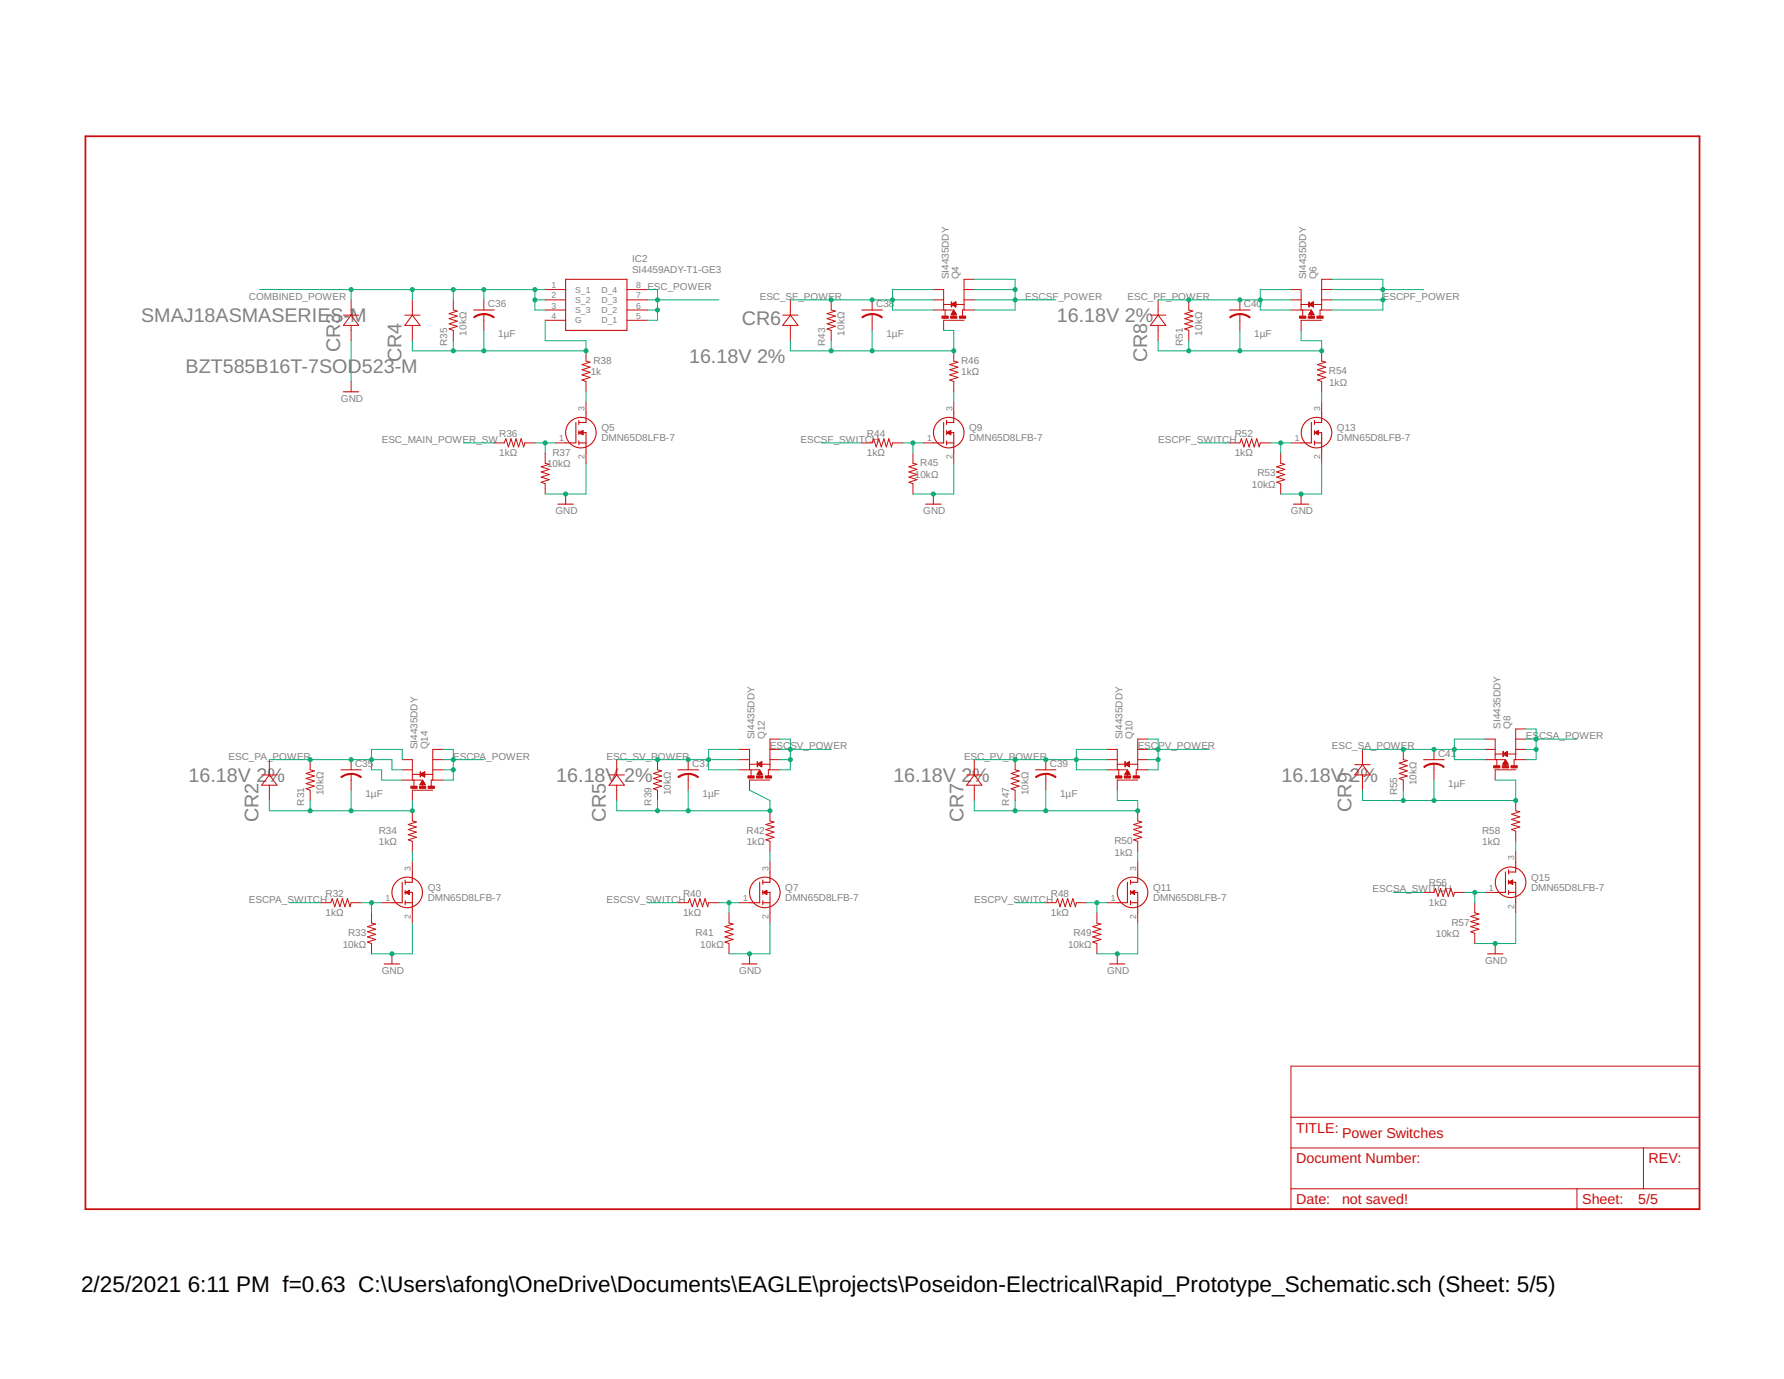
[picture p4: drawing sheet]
<svg xmlns="http://www.w3.org/2000/svg" width="279mm" height="216mm" viewBox="0 0 279 216" stroke-linecap="round" stroke-linejoin="round" font-family="sans-serif">
<path d="M13.4 21.3h252.8v168h-252.8z" fill="none" stroke="#c90d0c" stroke-width=".28"/>
<g fill="none" stroke="#c90d0c" stroke-width=".16">
<path d="M53.8 49.3h2.4M55 46.9v2.4M55 50.9v2.4M55 59.7v1.6M55 49.3l1.2 1.6h-2.4zM63.4 49.3h2.4M64.6 46.9v2.4M64.6 50.9v2.4M64.6 49.3l1.2 1.6h-2.4zM71 46.9v1.6l.6 .2-1.3 .4 1.3 .4-1.3 .4 1.3 .4-1.3 .4 1.3 .4-1.3 .4 .7 .2v1.6M75.8 46.9v1.6M75.8 49.2v2.5"/>
<path d="M85.4 45.3h3.2M85.4 46.9h3.2M85.4 48.5h3.2M85.4 50.1h3.2M91.8 54.9v1.6l.6 .2-1.3 .4 1.3 .4-1.3 .4 1.3 .4-1.3 .4 1.3 .4-1.3 .4 .7 .2v1.6M98.2 45.3h3.2M98.2 46.9h3.2M98.2 48.5h3.2M98.2 50.1h3.2M122.6 49.3h2.4M123.8 49.3l1.2 1.6h-2.4zM123.8 46.9v2.4"/>
<path d="M123.8 50.9v2.4M130.2 46.9v1.6l.6 .2-1.3 .4 1.3 .4-1.3 .4 1.3 .4-1.3 .4 1.3 .4-1.3 .4 .7 .2v1.6M136.6 46.9v1.6M136.6 49.2v2.5M146.2 48.5h3.2v1.1M146.2 45.3h1.6v3.2M146.2 46.9h1.6M147.8 47.7h3.2M148 48.5v1M149 49.2h.8M149 49.2h.7M149.1 49.1h.6"/>
<path d="M149.1 47.7l.6-.4v.7zM149.1 49.1h.5M149.1 49h.5M149.1 47.7h.6M149.1 47.6h.6M149.2 49h.4M149.2 48.9h.4M149.2 47.6h.5M149.2 48.9h.3M149.2 47.8h.5M149.2 48.8h.3M149.2 47.5h.5"/>
<path d="M149.3 48.8h.2M149.3 47.8h.4M149.3 48.7h.2M149.3 47.5h.4M149.4 48.7h.1M149.4 54.9v1.6l.6 .2-1.3 .4 1.3 .4-1.3 .4 1.3 .4-1.3 .4 1.3 .4-1.3 .4 .7 .2v1.6M149.4 48.6l.4 .7h-.8zM149.4 48.6h.1M149.4 47.4h.3M149.4 47.9h.3M149.5 47.9h.2M149.5 47.4h.2"/>
<path d="M149.5 48h.2M149.6 47.3h.1M149.6 48h.1M149.7 48v.1M151 45.3h1.6M151 46.9h1.6M151 50.1h-3.2v1.6M152.6 48.5h-1.9v1M152.6 43.7h-1.6v4.8M180.2 49.3h2.4M181.4 46.9v2.4M181.4 50.9v2.4"/>
<path d="M181.4 49.3l1.2 1.6h-2.4zM186.2 46.9v1.6l.6 .2-1.3 .4 1.3 .4-1.3 .4 1.3 .4-1.3 .4 1.3 .4-1.3 .4 .7 .2v1.6M194.2 46.9v1.6M194.2 49.2v2.5M202.2 45.3h1.6v3.2M202.2 46.9h1.6M202.2 48.5h3.2v1.1M203.8 47.7h3.2M204 48.5v1M205 49.2h.8M205 49.2h.7M205 49.1h.7"/>
<path d="M205.1 47.7l.6-.4v.7zM205.1 49.1h.6M205.1 49h.5M205.1 47.7h.6M205.1 47.6h.6M205.2 49h.4M205.2 48.9h.4M205.2 47.6h.5M205.2 48.9h.3M205.2 47.8h.5M205.3 48.8h.2M205.3 47.5h.4"/>
<path d="M205.3 47.8h.4M205.3 48.7h.1M205.4 48.6h.1M205.4 48.6l.4 .7h-.8zM205.4 47.4h.3M205.4 47.9h.3M205.5 47.9h.2M205.5 47.4h.2M205.5 48h.2M205.5 47.3h.2M205.6 48h.1M205.6 47.3h.1"/>
<path d="M205.7 48v.1M207 54.9v1.6l.6 .2-1.3 .4 1.3 .4-1.3 .4 1.3 .4-1.3 .4 1.3 .4-1.3 .4 .7 .2v1.6M207 50.1h-3.2v1.6M207 45.3h1.6M207 46.9h1.6M208.6 43.7h-1.6v4.8M208.6 48.5h-1.9v1M77.4 69.3h1.6l.2-.6 .4 1.3 .4-1.3 .4 1.3 .4-1.3 .4 1.3 .4-1.3 .4 1.3 .2-.7h1.6M85.4 70.9v1.6l.6 .2-1.2 .4 1.2 .4-1.2 .4 1.2 .4-1.2 .4 1.2 .4-1.2 .4 .6 .2v1.6M87 69.3h1.6M88.6 77.3v1.6M91.8 62.9v1.6"/>
<path d="M91.8 70.9v1.6M135 69.3h1.6l.2-.6 .4 1.3 .4-1.3 .4 1.3 .4-1.3 .4 1.3 .4-1.3 .4 1.3 .2-.7h1.6M143 70.9v1.6l.6 .2-1.3 .4 1.3 .4-1.3 .4 1.3 .4-1.3 .4 1.3 .4-1.3 .4 .7 .2v1.6M144.6 69.3h1.6M146.2 77.3v1.6M149.4 62.9v1.6M149.4 70.9v1.6M192.6 69.3h1.6l.2-.6 .4 1.3 .4-1.3 .4 1.3 .4-1.3 .4 1.3 .4-1.3 .4 1.3 .2-.7h1.6M200.6 70.9v1.6l.6 .2-1.3 .4 1.3 .4-1.3 .4 1.3 .4-1.3 .4 1.3 .4-1.3 .4 .7 .2v1.6M202.2 69.3h1.6M203.8 77.3v1.6M207 62.9v1.6"/>
<path d="M207 70.9v1.6M42.2 118.9v2.4M48.6 118.9v1.6l.6 .2-1.3 .4 1.3 .4-1.3 .4 1.3 .4-1.3 .4 1.3 .4-1.3 .4 .7 .2v1.6M55 118.9v1.6M63 118.9h1.6v3.2M67.8 118.9h1.6M69.4 117.3h-1.6v4.8M96.6 118.9v2.4M103 118.9v1.6l.6 .2-1.3 .4 1.3 .4-1.3 .4 1.3 .4-1.3 .4 1.3 .4-1.3 .4 .7 .2v1.6M107.8 118.9v1.6M115.8 117.3h1.6v3.2M115.8 118.9h1.6"/>
<path d="M117.4 119.7h3.2M118.7 119.7h.6M118.7 119.6h.6M118.8 119.6h.5M118.8 119.7h.5M118.8 119.5h.5M118.9 119.8h.4M118.9 119.5h.4M119 119.4h.3M119 119.9h.3M119.1 119.9h.2M119.1 119.4h.2"/>
<path d="M119.2 120h.1M119.2 119.3h.1M119.3 119.3l-.6 .4 .6 .4M119.3 119.3v.8M119.3 119.3h.1M120.6 118.9h1.6M120.6 117.3h1.6M122.2 115.7h-1.6v4.8M152.6 118.9v2.4M159 118.9v1.6l.6 .2-1.3 .4 1.3 .4-1.3 .4 1.3 .4-1.3 .4 1.3 .4-1.3 .4 .7 .2v1.6M163.8 118.9v1.6M173.4 117.3h1.6v3.2"/>
<path d="M173.4 118.9h1.6M175 119.7h3.2M176.3 119.7h.6M176.3 119.6h.6M176.4 119.6h.5M176.4 119.7h.5M176.4 119.5h.5M176.4 119.8h.5M176.5 119.5h.4M176.5 119.8h.4M176.6 119.4h.3M176.6 119.9h.3"/>
<path d="M176.7 119.9h.2M176.7 119.4h.2M176.8 120h.1M176.8 119.3h.1M176.9 119.3l-.6 .4 .6 .4M176.9 119.3v.8M176.9 119.3h.1M178.2 118.9h1.6M178.2 117.3h1.6M179.8 115.7h-1.6v4.8M212.2 119.7h2.4M213.4 117.3v2.4"/>
<path d="M213.4 119.7l1.2 1.6h-2.4zM219.8 117.3v1.6l.6 .2-1.3 .4 1.3 .4-1.3 .4 1.3 .4-1.3 .4 1.3 .4-1.3 .4 .7 .2v1.6M224.6 117.3v1.6M224.6 119.6v2.5M232.6 115.7h1.6v3.2M232.6 118.9h3.2v1.1M232.6 117.3h1.6M234.2 118h1.3M234.4 118.9v1M235.4 119.6h.8M235.4 119.6h.7M235.4 119.5h.7"/>
<path d="M235.5 119.5h.6M235.5 118l.6 .4M235.5 118.1h.6M235.5 118h.6M235.5 119.4h.6M235.5 119.4h.5M235.6 119.4h.4M235.6 119.3h.4M235.6 118.1h.5M235.6 118h.5M235.6 119.3h.3M235.6 118.2h.5"/>
<path d="M235.6 119.2h.3M235.6 117.9h.5M235.7 119.2h.2M235.7 119.1h.2M235.7 118.2h.4M235.7 117.9h.4M235.7 119.1h.1M235.8 119h.1M235.8 119l.4 .6-.8 .1zM235.8 118.3h.3M235.8 117.8h.3M235.9 117.8h.2"/>
<path d="M235.9 118.3h.2M235.9 117.7h.2M236 118.4h.1M236 118h1.4M236 117.7h.1M236.1 117.7h.1M236.1 117.6v.8M236.1 117.6l-.6 .4M236.1 118.4v.1M237.4 117.3h1.6M237.4 115.7h1.6M239 114.1h-1.6v4.8"/>
<path d="M239 118.9h-1.9v1M41 121.3h2.4M42.2 122.9v2.4M42.2 121.3l1.2 1.6h-2.4zM55 121.2v2.5M63 120.5h1.6M63 122.1h3.2v1.1M64.6 126.9v1.6l.6 .2-1.3 .4 1.3 .4-1.3 .4 1.3 .4-1.3 .4 1.3 .4-1.3 .4 .7 .2v1.6M64.6 134.9v1.6M64.6 121.2h3.2M64.8 122.1v1M65.8 122.8h.8"/>
<path d="M65.8 122.8h.7M65.8 122.7h.7M65.9 122.7h.6M65.9 121.2l.6-.4v.8zM65.9 121.2h.6M65.9 122.6h.6M65.9 122.6h.5M65.9 121.3h.6M66 121.2h.5M66 121.3h.5M66 122.5h.4M66 122.4h.3"/>
<path d="M66.1 121.1h.4M66.1 122.4h.2M66.1 121.4h.4M66.1 122.3h.2M66.1 122.3h.1M66.2 121.1h.3M66.2 122.2h.1M66.2 122.2l.4 .7h-.8zM66.2 121.5h.3M66.2 121h.3M66.3 121h.2M66.3 121.5h.2"/>
<path d="M66.4 120.9h.1M66.4 121.6h.1M66.5 120.9h.1M66.5 121.6h.1M67.8 123.7h-3.2v1.6M67.8 120.5h1.6M69.4 122.1h-1.9v1M95.4 121.3h2.4M96.6 121.3l1.2 1.6h-2.4zM96.6 122.9v2.4M107.8 121.2v2.5M115.8 120.5h3.2v1.1"/>
<path d="M117.6 120.5v1M118.6 121.2h.8M118.6 121.2h.7M118.7 121.1h.6M118.7 121h.6M118.7 121h.5M118.8 120.9h.4M118.8 120.9h.3M118.9 120.8h.2M118.9 120.7h.2M118.9 120.7h.1M119 120.6l.4 .6h-.8z"/>
<path d="M119 120.6h.1M119.3 120h.1M120.6 126.9v1.6l.6 .2-1.2 .4 1.2 .4-1.2 .4 1.2 .4-1.2 .4 1.2 .4-1.2 .4 .6 .2v1.6M120.6 134.9v1.6M120.6 122.1h-3.2v1.6M122.2 120.5h-1.9v1M151.4 121.3h2.4M152.6 121.3l1.2 1.6h-2.4zM152.6 122.9v2.4M163.8 121.2v2.5M173.4 120.5h3.2v1.1M175.2 120.5v1"/>
<path d="M176.2 121.2h.8M176.2 121.2h.7M176.3 121.1h.6M176.3 121h.5M176.4 120.9h.4M176.4 120.9h.3M176.4 120.8h.3M176.5 120.8h.2M176.5 120.7h.2M176.5 120.7h.1M176.6 120.6l.4 .6h-.8zM176.6 120.6h.1"/>
<path d="M176.9 120h.1M178.2 126.9v1.6l.6 .2-1.3 .4 1.3 .4-1.3 .4 1.3 .4-1.3 .4 1.3 .4-1.3 .4 .7 .2v1.6M178.2 134.9v1.6M178.2 122.1h-3.2v1.6M179.8 120.5h-1.9v1M213.4 121.3v2.4M223 139.7h1.6l.2-.6 .4 1.3 .4-1.3 .4 1.3 .4-1.3 .4 1.3 .4-1.3 .4 1.3 .2-.7h1.6M232.6 139.7h1.6M237.4 125.3v1.6l.6 .2-1.3 .4 1.3 .4-1.3 .4 1.3 .4-1.3 .4 1.3 .4-1.3 .4 .7 .2v1.6M237.4 133.3v1.6M237.4 120.5h-3.2v1.6M50.2 141.3h1.6l.2-.6 .4 1.3 .4-1.3 .4 1.3 .4-1.3 .4 1.3 .4-1.3 .4 1.3 .2-.7h1.6"/>
<path d="M58.2 142.9v1.6l.6 .2-1.2 .4 1.2 .4-1.2 .4 1.2 .4-1.2 .4 1.2 .4-1.2 .4 .6 .2v1.6M59.8 141.3h1.6M61.4 149.3v1.6M64.6 142.9v1.6M106.2 141.3h1.6l.2-.6 .4 1.3 .4-1.3 .4 1.3 .4-1.3 .4 1.3 .4-1.3 .4 1.3 .2-.7h1.6M114.2 142.9v1.6l.6 .2-1.3 .4 1.3 .4-1.3 .4 1.3 .4-1.3 .4 1.3 .4-1.3 .4 .7 .2v1.6M115.8 141.3h1.6M117.4 149.3v1.6M120.6 142.9v1.6M163.8 141.3h1.6l.2-.6 .4 1.3 .4-1.3 .4 1.3 .4-1.3 .4 1.3 .4-1.3 .4 1.3 .2-.7h1.6M171.8 142.9v1.6l.6 .2-1.3 .4 1.3 .4-1.3 .4 1.3 .4-1.3 .4 1.3 .4-1.3 .4 .7 .2v1.6M173.4 141.3h1.6"/>
<path d="M175 149.3v1.6M178.2 142.9v1.6M231 141.3v1.6l.6 .2-1.3 .4 1.3 .4-1.3 .4 1.3 .4-1.3 .4 1.3 .4-1.3 .4 .7 .2v1.6M234.2 147.7v1.6M237.4 141.3v1.6M202.2 166.9h64v22.4h-64zM202.2 179.7h64M202.2 174.9h64M257.4 179.7v6.4M202.2 186.1h64M247 186.1v3.2"/>
</g>
<g fill="none" stroke="#c90d0c" stroke-width=".17">
<path d="M74.2 48.5h3.2M88.6 43.7h9.6v8h-9.6zM135 48.5h3.2M192.6 48.5h3.2M53.8 61.3h2.4M87.4 78.9h2.4M90.2 66.1v3.2h-1.6M90.7 69.3h1.1M90.7 67.7h1.1v3.2M90.7 65.8v.7M90.7 67.4v.7M90.7 69v.7"/>
<path d="M90.7 67.7l.6-.3v.7M90.7 67.7l.6 .4M90.8 67.8h.5M90.8 67.7h.5M91 67.9h.3M91.1 67.5h.2M91.3 68.1h.1M91.8 64.5v1.6h-1.1M145 78.9h2.4M147.8 66.1v3.2h-1.6M148.3 69.3h1.1M148.3 67.7h1.1v3.2"/>
<path d="M148.3 65.8v.7M148.3 67.4v.7M148.3 69v.7M148.3 67.7l.6-.3v.7M148.3 67.7l.6 .4M148.4 67.8h.5M148.4 67.7h.5M148.6 67.9h.3M148.7 67.5h.2M148.9 68.1h.1M149.4 64.5v1.6h-1.1M202.6 78.9h2.4"/>
<path d="M205.4 66.1v3.2h-1.6M205.9 67.7h1.1v3.2M205.9 69.3h1.1M205.9 65.8v.7M205.9 67.4v.7M205.9 69v.7M205.9 67.7l.6-.3v.7M205.9 67.7l.6 .4M206 67.8h.5M206 67.7h.5M206.2 67.9h.3M206.3 67.5h.2"/>
<path d="M206.5 68.1h.1M207 64.5v1.6h-1.1M223 118.9h3.2M53.4 120.5h3.2M63 138.1v3.2h-1.6M63.5 139.7h1.1v3.2M63.5 137.8v.7M63.5 139.4v.6M63.5 139.7l.6-.3v.6zM63.7 139.6h.4M63.7 139.8h.4M64 139.5h.1"/>
<path d="M64 140h.1M64.6 136.5v1.6h-1.1M106.2 120.5h3.2M119 138.1v3.2h-1.6M119.5 139.7h1.1v3.2M119.5 137.8v.7M119.5 139.4v.6M119.5 139.7l.6-.3v.6zM119.7 139.8h.4M119.7 139.6h.4M120 140h.1M120 139.5h.1"/>
<path d="M120.6 136.5v1.6h-1.1M162.2 120.5h3.2M176.6 138.1v3.2h-1.6M177.1 139.7h1.1v3.2M177.1 137.8v.7M177.1 139.4v.6M177.1 139.7l.6-.3v.6zM177.3 139.8h.4M177.3 139.6h.4M177.6 140h.1M177.6 139.5h.1M178.2 136.5v1.6h-1.1"/>
<path d="M235.8 136.5v3.2h-1.6M236.3 139.7h1.1M236.3 138.1h1.1v3.2M236.3 136.2v.6M236.3 137.8v.7M236.3 139.4v.6M236.3 138.1l.6-.3v.7M236.3 138.1l.6 .4M236.4 138.2h.5M236.4 138h.5M236.6 138.3h.3M236.6 137.9h.3"/>
<path d="M236.9 138.5h.1M237.4 134.9v1.6h-1.1M60.2 150.9h2.4M63.5 141.3h1.1M63.5 141v.6M116.2 150.9h2.4M119.5 141.3h1.1M119.5 141v.6M173.8 150.9h2.4M177.1 141.3h1.1M177.1 141v.6M233 149.3h2.4"/>
<circle cx="91" cy="67.7" r="2.39"/>
<circle cx="148.6" cy="67.7" r="2.39"/>
<circle cx="206.2" cy="67.7" r="2.39"/>
<circle cx="63.8" cy="139.7" r="2.39"/>
<circle cx="119.8" cy="139.7" r="2.39"/>
<circle cx="177.4" cy="139.7" r="2.39"/>
<circle cx="236.6" cy="138.1" r="2.39"/>
</g>
<g fill="#c90d0c" stroke="#c90d0c" stroke-width=".16">
<path d="M224.6 119.5l1 .2 .6 .3-.1 .2a2.33 2.33 0 0 0-1.5-.6z" fill-rule="evenodd"/>
<path d="M223 120l.1-.1a2.38 2.38 0 0 1 1.5-.4v.2a2.36 2.36 0 0 0-1.5 .5z" fill-rule="evenodd"/>
<path d="M55 121.1l1 .2 .6 .3-.1 .2a2.36 2.36 0 0 0-1.5-.6z" fill-rule="evenodd"/>
<path d="M53.4 121.6l.9-.4 .7-.1v.1a2.36 2.36 0 0 0-1.5 .6z" fill-rule="evenodd"/>
<path d="M107.8 121.1l1 .2 .6 .3-.1 .2a2.48 2.48 0 0 0-1.5-.6z" fill-rule="evenodd"/>
<path d="M106.2 121.6l.9-.4 .7-.1v.1a2.48 2.48 0 0 0-1.5 .6z" fill-rule="evenodd"/>
<path d="M163.8 121.1l1 .2 .6 .3-.1 .2a2.36 2.36 0 0 0-1.5-.6z" fill-rule="evenodd"/>
<path d="M162.2 121.6l.9-.4 .7-.1v.1a2.36 2.36 0 0 0-1.5 .6z" fill-rule="evenodd"/>
<path d="M194.2 49.1l1 .2 .6 .3-.1 .2a2.48 2.48 0 0 0-1.5-.5z" fill-rule="evenodd"/>
<path d="M192.6 49.6a2.32 2.32 0 0 1 1.6-.5v.2a2.36 2.36 0 0 0-1.5 .5z" fill-rule="evenodd"/>
<path d="M136.6 49.1l1 .2 .6 .3-.1 .2a2.36 2.36 0 0 0-1.5-.5z" fill-rule="evenodd"/>
<path d="M135 49.6a2.32 2.32 0 0 1 1.6-.5v.2a2.36 2.36 0 0 0-1.5 .5z" fill-rule="evenodd"/>
<path d="M75.8 49.1l1 .2 .6 .3-.1 .2a2.48 2.48 0 0 0-1.5-.5z" fill-rule="evenodd"/>
<path d="M74.2 49.6a2.31 2.31 0 0 1 1.6-.5v.2a2.48 2.48 0 0 0-1.5 .5z" fill-rule="evenodd"/>
</g>
<g fill="#c90d0c" stroke="#c90d0c" stroke-width=".16">
<path d="M150.3 49.5h.9v.3h-.9z"/>
<path d="M148.9 49.5h1v.3h-1z"/>
<path d="M147.5 49.5h1v.3h-1z"/>
<path d="M149 47.3h.1v.8h-.1z"/>
<path d="M206.2 49.5h1v.3h-1z"/>
<path d="M204.9 49.5h1v.3h-1z"/>
<path d="M203.5 49.5h1v.3h-1z"/>
<path d="M205 47.3h.1v.8h-.1z"/>
<path d="M236.6 119.9h1v.3h-1z"/>
<path d="M235.3 119.9h1v.3h-1z"/>
<path d="M233.9 119.9h1v.3h-1z"/>
<path d="M235.4 117.6h.1v.8h-.1z"/>
<path d="M177.5 121.5h.9v.3h-.9z"/>
<path d="M176.1 121.5h1v.3h-1z"/>
<path d="M174.7 121.5h1v.3h-1z"/>
<path d="M176.2 119.3h.1v.8h-.1z"/>
<path d="M119.9 121.5h.9v.3h-.9z"/>
<path d="M118.5 121.5h1v.3h-1z"/>
<path d="M117.1 121.5h1v.3h-1z"/>
<path d="M118.6 119.3h.1v.8h-.1z"/>
<path d="M67.1 123.1h.9v.3h-.9z"/>
<path d="M65.7 123.1h1v.3h-1z"/>
<path d="M64.3 123.1h1v.3h-1z"/>
<path d="M65.8 120.8h.1v.8h-.1z"/>
</g>
<g fill="none" stroke="#0dab76" stroke-width=".16">
<path d="M40.7 45.3h44.7M55 45.3v1.6M55 53.3v6.4M64.6 45.3v1.6M71 45.3v1.6M71 53.3v1.6M75.8 45.3v1.6M75.8 51.7v3.2M83.8 46.9h1.6M83.8 45.3v3.2h1.6M85.4 50.1v3.2h6.4v1.6h-27.2v-1.6M101.4 46.9h11.2"/>
<path d="M101.4 45.3h1.6v4.8h-1.6M101.4 48.5h1.6M123.8 46.9h22.4M130.2 53.3v1.6M136.6 51.7v3.2M146.2 45.3h-6.4v3.2h6.4M147.8 51.7h1.6v3.2h-25.6v-1.6M152.6 46.9h12.8M152.6 45.3h6.4M152.6 43.7h6.4v4.8h-6.4M181.4 46.9h20.8M186.2 53.3v1.6"/>
<path d="M194.2 51.7v3.2M202.2 45.3h-4.8v3.2h4.8M203.8 51.7v1.6h3.2v1.6h-25.6v-1.6M208.6 46.9h8M208.6 45.3h14.4M208.6 43.7h8v4.8h-8M72.6 69.3h4.8M83.8 69.3h3.2M85.4 69.3v1.6M91.8 72.5v4.8h-6.4M91.8 61.3v1.6M128.6 69.3h6.4"/>
<path d="M141.4 69.3h3.2M143 69.3v1.6M149.4 72.5v4.8h-6.4M149.4 61.3v1.6M187.8 69.3h4.8M199 69.3h3.2M200.6 69.3v1.6M207 72.5v4.8h-6.4M207 61.3v1.6M42.2 118.9h19.2v1.6h1.6M63 118.9v-1.6h-4.8v3.2h1.6v1.6h3.2M69.4 117.3h1.6v4.8h-1.6"/>
<path d="M69.4 118.9h6.4M96.6 118.9h19.2M115.8 117.3h-4.8v3.2h4.8M122.2 118.9h1.6M122.2 117.3h8M122.2 115.7h1.6v4.8h-1.6M152.6 118.9h20.8M173.4 117.3h-4.8v3.2h4.8M179.8 118.9h1.6M179.8 117.3h9.6M179.8 115.7h1.6v4.8h-1.6M213.4 117.3h19.2"/>
<path d="M232.6 115.7h-4.8v3.2h4.8M239 114.1h1.6v4.8h-1.6M239 117.3h1.6M239 115.7h8M42.2 125.3v1.6h22.4v-1.6M48.6 125.3v1.6M55 123.7v3.2M64.6 133.3v1.6M69.4 120.5h1.6M103 125.3v1.6M107.8 123.7v3.2M117.4 123.7l3.2 1.6v1.6h-24v-1.6"/>
<path d="M120.6 133.3v1.6M159 125.3v1.6M163.8 123.7v3.2M175 123.7v1.6h3.2v1.6h-25.6v-1.6M178.2 133.3v1.6M218.2 139.7h4.8M219.8 123.7v1.6M224.6 122.1v3.2M229.4 139.7h3.2M231 139.7v1.6M234.2 122.1h3.2v3.2h-24v-1.6M237.4 131.7v1.6"/>
<path d="M45.4 141.3h4.8M56.6 141.3h3.2M58.2 141.3v1.6M64.6 144.5v4.8h-6.4M101.4 141.3h4.8M112.6 141.3h3.2M114.2 141.3v1.6M120.6 144.5v4.8h-6.4M159 141.3h4.8M170.2 141.3h3.2M171.8 141.3v1.6M178.2 144.5v4.8h-6.4"/>
<path d="M237.4 142.9v4.8h-6.4"/>
</g>
<g fill="#0dab76" stroke="#0dab76" stroke-width=".16">
<circle cx="234.2" cy="147.7" r=".32"/>
<circle cx="61.4" cy="149.3" r=".32"/>
<circle cx="117.4" cy="149.3" r=".32"/>
<circle cx="175" cy="149.3" r=".32"/>
<circle cx="203.8" cy="77.3" r=".32"/>
<circle cx="146.2" cy="77.3" r=".32"/>
<circle cx="88.6" cy="77.3" r=".32"/>
<circle cx="103" cy="46.9" r=".32"/>
<circle cx="103" cy="48.5" r=".32"/>
<circle cx="224.6" cy="125.3" r=".32"/>
<circle cx="237.4" cy="125.3" r=".32"/>
<circle cx="219.8" cy="125.3" r=".32"/>
<circle cx="231" cy="139.7" r=".32"/>
<circle cx="64.6" cy="126.9" r=".32"/>
<circle cx="55" cy="126.9" r=".32"/>
<circle cx="48.6" cy="126.9" r=".32"/>
<circle cx="107.8" cy="126.9" r=".32"/>
<circle cx="120.6" cy="126.9" r=".32"/>
<circle cx="103" cy="126.9" r=".32"/>
<circle cx="114.2" cy="141.3" r=".32"/>
<circle cx="163.8" cy="126.9" r=".32"/>
<circle cx="178.2" cy="126.9" r=".32"/>
<circle cx="159" cy="126.9" r=".32"/>
<circle cx="171.8" cy="141.3" r=".32"/>
<circle cx="71" cy="120.5" r=".32"/>
<circle cx="71" cy="118.9" r=".32"/>
<circle cx="123.8" cy="117.3" r=".32"/>
<circle cx="123.8" cy="118.9" r=".32"/>
<circle cx="240.6" cy="115.7" r=".32"/>
<circle cx="240.6" cy="117.3" r=".32"/>
<circle cx="200.6" cy="69.3" r=".32"/>
<circle cx="149.4" cy="54.9" r=".32"/>
<circle cx="136.6" cy="54.9" r=".32"/>
<circle cx="130.2" cy="54.9" r=".32"/>
<circle cx="143" cy="69.3" r=".32"/>
<circle cx="64.6" cy="45.3" r=".32"/>
<circle cx="71" cy="45.3" r=".32"/>
<circle cx="83.8" cy="46.9" r=".32"/>
<circle cx="75.8" cy="45.3" r=".32"/>
<circle cx="83.8" cy="45.3" r=".32"/>
<circle cx="55" cy="45.3" r=".32"/>
<circle cx="85.4" cy="69.3" r=".32"/>
<circle cx="181.4" cy="117.3" r=".32"/>
<circle cx="181.4" cy="118.9" r=".32"/>
<circle cx="216.6" cy="45.3" r=".32"/>
<circle cx="216.6" cy="46.9" r=".32"/>
<circle cx="159" cy="118.9" r=".32"/>
<circle cx="163.8" cy="118.9" r=".32"/>
<circle cx="168.6" cy="118.9" r=".32"/>
<circle cx="186.2" cy="46.9" r=".32"/>
<circle cx="194.2" cy="46.9" r=".32"/>
<circle cx="197.4" cy="46.9" r=".32"/>
<circle cx="48.6" cy="118.9" r=".32"/>
<circle cx="55" cy="118.9" r=".32"/>
<circle cx="58.2" cy="118.9" r=".32"/>
<circle cx="103" cy="118.9" r=".32"/>
<circle cx="107.8" cy="118.9" r=".32"/>
<circle cx="111" cy="118.9" r=".32"/>
<circle cx="219.8" cy="117.3" r=".32"/>
<circle cx="224.6" cy="117.3" r=".32"/>
<circle cx="227.8" cy="117.3" r=".32"/>
<circle cx="58.2" cy="141.3" r=".32"/>
<circle cx="159" cy="46.9" r=".32"/>
<circle cx="159" cy="45.3" r=".32"/>
<circle cx="186.2" cy="54.9" r=".32"/>
<circle cx="194.2" cy="54.9" r=".32"/>
<circle cx="207" cy="54.9" r=".32"/>
<circle cx="130.2" cy="46.9" r=".32"/>
<circle cx="136.6" cy="46.9" r=".32"/>
<circle cx="139.8" cy="46.9" r=".32"/>
<circle cx="91.8" cy="54.9" r=".32"/>
<circle cx="75.8" cy="54.9" r=".32"/>
<circle cx="71" cy="54.9" r=".32"/>
</g>
<g font-size="3.5">
<text x="12.7" y="202.2">2/25/2021</text>
<text x="29.4" y="202.2">6:11 PM f=0.63 C:\Users\afong\OneDrive\Documents\EAGLE\projects\Poseidon-Electrical\Rapid_Prototype_Schematic.sch (Sheet: 5/5)</text>
</g>
<g font-size="3.1" fill="#808080">
<text x="22.1" y="50.5">SMAJ18ASMASERIES-M</text>
<text x="116.2" y="50.8">CR6</text>
<text x="165.5" y="50.5">16.18V 2%</text>
<text x="29.1" y="58.5">BZT585B16T-7SOD523-M</text>
<text x="53.3" y="55.1" transform="rotate(-90 53.3 55.1)">CR3</text>
<text x="62.9" y="56.7" transform="rotate(-90 62.9 56.7)">CR4</text>
<text x="107.9" y="56.9">16.18V 2%</text>
<text x="179.7" y="56.7" transform="rotate(-90 179.7 56.7)">CR8</text>
<text x="29.5" y="122.4">16.18V 2%</text>
<text x="87.1" y="122.4">16.18V 2%</text>
<text x="139.9" y="122.4">16.18V 2%</text>
<text x="200.7" y="122.4">16.18V 2%</text>
<text x="40.5" y="128.7" transform="rotate(-90 40.5 128.7)">CR2</text>
<text x="94.9" y="128.7" transform="rotate(-90 94.9 128.7)">CR5</text>
<text x="150.9" y="128.7" transform="rotate(-90 150.9 128.7)">CR7</text>
<text x="211.7" y="127.1" transform="rotate(-90 211.7 127.1)">CR9</text>
</g>
<g font-size="2.2" fill="#c90d0c">
<text x="203" y="177.3">TITLE:</text>
<text x="210.2" y="178.1">Power Switches</text>
<text x="203" y="182.1">Document Number:</text>
<text x="258.2" y="182.1">REV:</text>
<text x="203" y="188.5">Date:</text>
<text x="210.2" y="188.5">not saved!</text>
<text x="247.8" y="188.5">Sheet:</text>
<text x="256.6" y="188.5">5/5</text>
</g>
<g font-size="1.6" fill="#808080">
<text x="99" y="41.1">IC2</text>
<text x="39" y="46.9">COMBINED_POWER</text>
<text x="99" y="42.7">SI4459ADY-T1-GE3</text>
<text x="101.4" y="45.3">ESC_POWER</text>
<text x="119" y="46.9">ESC_SF_POWER</text>
<text x="148.6" y="43.7" transform="rotate(-90 148.6 43.7)">SI4435DDY</text>
<text x="150.2" y="43.7" transform="rotate(-90 150.2 43.7)">Q4</text>
<text x="160.6" y="46.9">ESCSF_POWER</text>
<text x="176.6" y="46.9">ESC_PF_POWER</text>
<text x="204.6" y="43.7" transform="rotate(-90 204.6 43.7)">SI4435DDY</text>
<text x="206.2" y="43.7" transform="rotate(-90 206.2 43.7)">Q6</text>
<text x="216.6" y="46.9">ESCPF_POWER</text>
<text x="73.1" y="52.5" transform="rotate(-90 73.1 52.5)">10kΩ</text>
<text x="76.4" y="48.1">C36</text>
<text x="78" y="52.8">1µF</text>
<text x="132.3" y="52.5" transform="rotate(-90 132.3 52.5)">10kΩ</text>
<text x="137.2" y="48.1">C38</text>
<text x="138.8" y="52.8">1µF</text>
<text x="188.3" y="52.5" transform="rotate(-90 188.3 52.5)">10kΩ</text>
<text x="194.8" y="48.1">C40</text>
<text x="196.4" y="52.8">1µF</text>
<text x="70" y="54.1" transform="rotate(-90 70 54.1)">R35</text>
<text x="92.5" y="58.8">1k</text>
<text x="92.9" y="57">R38</text>
<text x="129.2" y="54.1" transform="rotate(-90 129.2 54.1)">R43</text>
<text x="150.5" y="57">R46</text>
<text x="150.5" y="58.8">1kΩ</text>
<text x="185.2" y="54.1" transform="rotate(-90 185.2 54.1)">R51</text>
<text x="208.1" y="58.6">R54</text>
<text x="53.4" y="62.9">GND</text>
<text x="208.1" y="60.4">1kΩ</text>
<text x="59.8" y="69.3">ESC_MAIN_POWER_SW</text>
<text x="78.2" y="71.4">1kΩ</text>
<text x="78.2" y="68.4">R36</text>
<text x="86.5" y="71.4">R37</text>
<text x="94.2" y="69.1">DMN65D8LFB-7</text>
<text x="94.2" y="67.5">Q5</text>
<text x="125.4" y="69.3">ESCSF_SWITCH</text>
<text x="135.8" y="71.4">1kΩ</text>
<text x="135.8" y="68.4">R44</text>
<text x="151.8" y="69.1">DMN65D8LFB-7</text>
<text x="151.8" y="67.5">Q9</text>
<text x="181.4" y="69.3">ESCPF_SWITCH</text>
<text x="193.4" y="71.4">1kΩ</text>
<text x="193.4" y="68.4">R52</text>
<text x="209.4" y="69.1">DMN65D8LFB-7</text>
<text x="209.4" y="67.5">Q13</text>
<text x="85.7" y="73.2">10kΩ</text>
<text x="143.3" y="74.8">10kΩ</text>
<text x="144.1" y="73">R45</text>
<text x="196.1" y="76.4">10kΩ</text>
<text x="196.9" y="74.6">R53</text>
<text x="87" y="80.5">GND</text>
<text x="144.6" y="80.5">GND</text>
<text x="202.2" y="80.5">GND</text>
<text x="35.8" y="118.9">ESC_PA_POWER</text>
<text x="65.4" y="117.3" transform="rotate(-90 65.4 117.3)">SI4435DDY</text>
<text x="67" y="117.3" transform="rotate(-90 67 117.3)">Q14</text>
<text x="71" y="118.9">ESCPA_POWER</text>
<text x="95" y="118.9">ESC_SV_POWER</text>
<text x="118.2" y="115.7" transform="rotate(-90 118.2 115.7)">SI4435DDY</text>
<text x="119.8" y="115.7" transform="rotate(-90 119.8 115.7)">Q12</text>
<text x="120.6" y="117.3">ESCSV_POWER</text>
<text x="151" y="118.9">ESC_PV_POWER</text>
<text x="175.8" y="115.7" transform="rotate(-90 175.8 115.7)">SI4435DDY</text>
<text x="177.4" y="115.7" transform="rotate(-90 177.4 115.7)">Q10</text>
<text x="178.2" y="117.3">ESCPV_POWER</text>
<text x="208.6" y="117.3">ESC_SA_POWER</text>
<text x="225.2" y="118.5">C41</text>
<text x="235" y="114.1" transform="rotate(-90 235 114.1)">SI4435DDY</text>
<text x="236.6" y="114.1" transform="rotate(-90 236.6 114.1)">Q8</text>
<text x="239" y="115.7">ESCSA_POWER</text>
<text x="50.7" y="124.5" transform="rotate(-90 50.7 124.5)">10kΩ</text>
<text x="55.6" y="120.1">C35</text>
<text x="57.2" y="124.8">1µF</text>
<text x="105.1" y="124.5" transform="rotate(-90 105.1 124.5)">10kΩ</text>
<text x="108.4" y="120.1">C37</text>
<text x="110" y="124.8">1µF</text>
<text x="161.1" y="124.5" transform="rotate(-90 161.1 124.5)">10kΩ</text>
<text x="164.4" y="120.1">C39</text>
<text x="166" y="124.8">1µF</text>
<text x="218.8" y="124.5" transform="rotate(-90 218.8 124.5)">R55</text>
<text x="221.9" y="122.9" transform="rotate(-90 221.9 122.9)">10kΩ</text>
<text x="226.8" y="123.2">1µF</text>
<text x="47.6" y="126.1" transform="rotate(-90 47.6 126.1)">R31</text>
<text x="59.3" y="130.6">R34</text>
<text x="102" y="126.1" transform="rotate(-90 102 126.1)">R39</text>
<text x="116.9" y="130.6">R42</text>
<text x="158" y="126.1" transform="rotate(-90 158 126.1)">R47</text>
<text x="232.1" y="130.6">R58</text>
<text x="59.3" y="132.4">1kΩ</text>
<text x="116.9" y="132.4">1kΩ</text>
<text x="174.5" y="132.2">R50</text>
<text x="174.5" y="134">1kΩ</text>
<text x="232.1" y="132.4">1kΩ</text>
<text x="239.8" y="137.9">Q15</text>
<text x="39" y="141.3">ESCPA_SWITCH</text>
<text x="51" y="143.4">1kΩ</text>
<text x="51" y="140.4">R32</text>
<text x="67" y="141.1">DMN65D8LFB-7</text>
<text x="67" y="139.5">Q3</text>
<text x="95" y="141.3">ESCSV_SWITCH</text>
<text x="107" y="143.4">1kΩ</text>
<text x="107" y="140.4">R40</text>
<text x="123" y="141.1">DMN65D8LFB-7</text>
<text x="123" y="139.5">Q7</text>
<text x="152.6" y="141.3">ESCPV_SWITCH</text>
<text x="164.6" y="143.4">1kΩ</text>
<text x="164.6" y="140.4">R48</text>
<text x="180.6" y="141.1">DMN65D8LFB-7</text>
<text x="180.6" y="139.5">Q11</text>
<text x="215" y="139.7">ESCSA_SWITCH</text>
<text x="223.8" y="141.8">1kΩ</text>
<text x="223.8" y="138.8">R56</text>
<text x="239.8" y="139.5">DMN65D8LFB-7</text>
<text x="53.7" y="148.4">10kΩ</text>
<text x="54.5" y="146.6">R33</text>
<text x="108.9" y="146.6">R41</text>
<text x="109.7" y="148.4">10kΩ</text>
<text x="167.3" y="148.4">10kΩ</text>
<text x="168.1" y="146.6">R49</text>
<text x="224.9" y="146.8">10kΩ</text>
<text x="227.3" y="145">R57</text>
<text x="59.8" y="152.5">GND</text>
<text x="115.8" y="152.5">GND</text>
<text x="173.4" y="152.5">GND</text>
<text x="232.6" y="150.9">GND</text>
</g>
<g font-size="1.4" fill="#808080">
<text x="86.3" y="45.1">1</text>
<text x="86.3" y="46.7">2</text>
<text x="90.1" y="45.8">S_1</text>
<text x="90.1" y="47.4">S_2</text>
<text x="94.2" y="45.8">D_4</text>
<text x="94.2" y="47.4">D_3</text>
<text x="99.7" y="45.1">8</text>
<text x="99.7" y="46.7">7</text>
<text x="86.3" y="48.3">3</text>
<text x="86.3" y="49.9">4</text>
<text x="90.1" y="49">S_3</text>
<text x="90.1" y="50.6">G</text>
<text x="94.2" y="49">D_2</text>
<text x="94.2" y="50.6">D_1</text>
<text x="99.7" y="48.3">6</text>
<text x="99.7" y="49.9">5</text>
<text x="91.6" y="64.3" transform="rotate(-90 91.6 64.3)">3</text>
<text x="149.2" y="64.3" transform="rotate(-90 149.2 64.3)">3</text>
<text x="206.8" y="64.3" transform="rotate(-90 206.8 64.3)">3</text>
<text x="87.6" y="69.1">1</text>
<text x="91.6" y="71.9" transform="rotate(-90 91.6 71.9)">2</text>
<text x="145.2" y="69.1">1</text>
<text x="149.2" y="71.9" transform="rotate(-90 149.2 71.9)">2</text>
<text x="202.8" y="69.1">1</text>
<text x="206.8" y="71.9" transform="rotate(-90 206.8 71.9)">2</text>
<text x="64.4" y="136.3" transform="rotate(-90 64.4 136.3)">3</text>
<text x="120.4" y="136.3" transform="rotate(-90 120.4 136.3)">3</text>
<text x="178" y="136.3" transform="rotate(-90 178 136.3)">3</text>
<text x="237.2" y="134.7" transform="rotate(-90 237.2 134.7)">3</text>
<text x="60.4" y="141.1">1</text>
<text x="64.4" y="143.9" transform="rotate(-90 64.4 143.9)">2</text>
<text x="116.4" y="141.1">1</text>
<text x="120.4" y="143.9" transform="rotate(-90 120.4 143.9)">2</text>
<text x="174" y="141.1">1</text>
<text x="178" y="143.9" transform="rotate(-90 178 143.9)">2</text>
<text x="233.2" y="139.5">1</text>
<text x="237.2" y="142.3" transform="rotate(-90 237.2 142.3)">2</text>
</g>
</svg>
